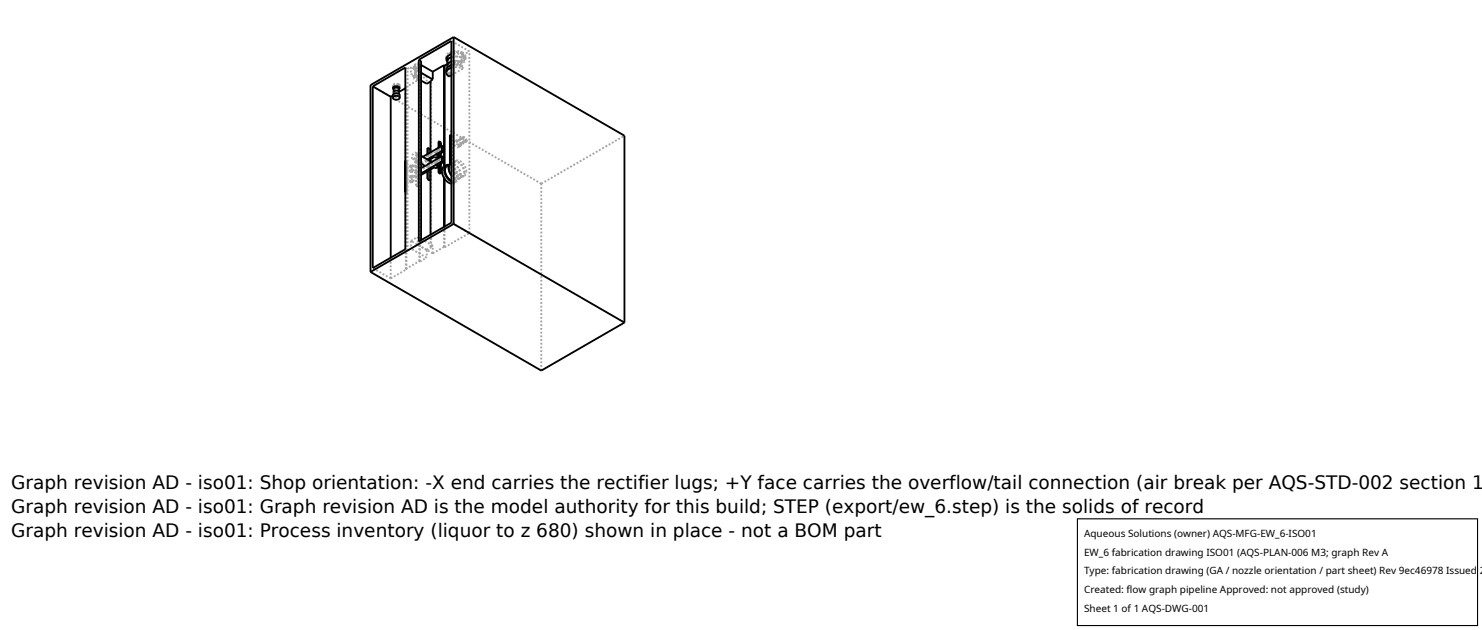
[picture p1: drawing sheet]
<svg xmlns="http://www.w3.org/2000/svg" width="212mm" height="90mm" viewBox="0 0 212 90" stroke-linecap="round" stroke-linejoin="round" font-family="sans-serif">
<g fill="none" stroke="#a0a0a0" stroke-width=".26" stroke-dasharray=".3 .3" stroke-linecap="butt">
<path d="M56.1 13.6l.9-.5M56.1 12.2l.2 .2 .3 .1 .3-.1 .2-.2M56.1 12.2v.4M56.2 12.3l.3-.2h.4M56.2 12.8l.4 .1 .4-.1M56.2 12.4v-.1M56.2 12.3l.2-.2h.5M56.2 12.2l.2-.2 .5 .1M56.2 12.2v.1M56.2 13.6l.3-.2h.4M56.2 13.2l.3-.2h.4M56.2 12.7l.2-.2 .5 .1"/>
<path d="M56.2 13.6v-.2M56.2 13.2v-.1M56.2 12.7v-.1M56.9 13.4l.1 .2M56.9 13l.1 .2M56.9 12.6l.1 .1M56.9 12.1l.1 .2M56.9 12.1l.1 .1M56.9 12h-.5l-.3 .2M57 13.6l-.4 .2-.2-.1-.2-.1M57 13.2l-.4 .2-.4-.2M57 12.7l-.4 .2h-.2l-.2-.2"/>
<path d="M57 13.6v-.2M57 13.2v-.1M57 12.7v-.1M57 12.3l-.4 .2-.2-.1-.2-.1M57 12.2l-.4 .2h-.2l-.2-.2M57 12.2v.1M57 12.4v-.1M57 13.2l-.1 .1-.3 .1-.3-.1-.1-.1M57 12.7l-.4 .3-.3-.1-.1-.2M57 12.3l-.4 .2h-.2l-.2-.2M57.1 12.2l-.2-.2M57.1 13.6l-.2 .2-.3 .1-.3-.1-.2-.2"/>
<path d="M57.1 12.2v.4M57.9 12.6l.2-.1M58 12.5l1.9-1.1M58.1 12.5h-.1M58.2 9.8l.5-.2M58.2 9.8l-.3-.2M58.7 9.6v1.1M58.7 10.7l1-.6M59.1 9.8l.2 .2 .3 .1M59.1 9.8l-.4-.2M59.1 9.4l.2 .2 .3 .1 .3-.1 .2-.2M59.1 10.9l-.4-.2"/>
<path d="M59.1 10.8l.2 .1M59.1 10.8v.1M59.1 11.2l.3-.3 .5 .1M59.1 9.4v.4M59.1 10.9v.3M59.2 9.5l.2-.2h.5M59.2 10h.1M59.2 10.4l.1 .1M59.2 9.8l.2-.2h.5M59.2 9.8v-.3M59.2 9.5l.2-.2h.4M59.2 9.4l.2-.2 .4 .1"/>
<path d="M59.2 9.4v.1M59.3 9.9l-.2-.1M59.3 9.9l-.1-.1M59.3 10v-.1M59.3 10.5l-.1-.5M59.3 10.9l-.1-.5M59.4 11l.2 .1M59.4 10.5l.1 .1M59.4 10.1h.1M59.4 11l-.1-.1M59.4 10.5h-.1M59.4 10.1l-.1-.1"/>
<path d="M59.4 10v.1M59.5 10.6l-.1 .4M59.5 10.1l-.1 .4M59.5 10.6l-.3-.2M59.5 10.1l-.3-.1M59.6 11.1v.1M59.6 10.1l-.2-.1M59.6 10.1l.3-.1 .2-.2M59.6 11.2l.3-.1 .2-.2M59.6 11.1l-.3-.1-.2-.2M59.7 9v1.1M59.7 9l.4-.3"/>
<path d="M59.8 9.3l.2 .2M59.8 9.3l.2 .1M59.9 9.6l.1 .2M59.9 9.3l.1 .2M59.9 9.2h-.5l-.3 .2M59.9 9.6l-.5-.1-.3 .3M59.9 10.7l-.5-.1-.3 .3M59.9 11l.2 .2M60 9.5l-.4 .2-.2-.1-.2-.1M60 9.4l-.4 .2h-.2l-.2-.2M60 9.4v.1M60 9.8l-.2 .2h-.4"/>
<path d="M60 9.8v-.3M60 11.4h-.1M60 11.4l.9-.5M60 9.5l-.4 .2h-.3l-.1-.2M60.1 9.4l-.2-.2M60.1 9.8l-.2-.2M60.1 10.9l-.2-.2M60.1 11.2l-.1 .1-.4 .1h-.3l-.2-.2M60.1 9.4v.4M60.1 10.9v.3M60.1 11.5l-.5-.3M60.1 10.4l-.4-.3"/>
<path d="M60.1 9.3l-.4-.3M60.9 10.9l-1.3-.8M60.9 10.9v1.1M61.5 11.6h.1M61.6 11.6l-.1-.1M63.7 8.1l.1 .2M63.7 8.1v.3M63.9 8.8l.2 .2M63.9 8.1l.2-.4 .6-.2 .6-.1 .7 .2M63.9 8.4l.7 .4h.8l.8-.3 .3-.4M63.9 9.1l.2-.1M63.9 8.8l.2-.4 .5-.3h.7l.7 .2"/>
<path d="M63.9 9.4l.2-.4 .5-.3h.7l.7 .2M63.9 10l.2-.4 .5-.2 .7-.1 .7 .2M63.9 8.1l.2-.3 .6-.3h.7l.6 .2M63.9 8.1l.2-.4 .5-.3h.7l.7 .2M63.9 8.8v-.2M63.9 9.4v-.2M63.9 10v-.4M64.1 9l.2-.1M64.1 10.6v.3M64.1 9l.8 .2h.8l.6-.3 .2-.5M64.1 10.6l-.2-.3-.2-.3M64.2 9.3l-.2-.2-.1-.3"/>
<path d="M64.2 9.9l-.2-.2-.1-.3M64.3 9.2v-.3M64.3 9.2l-.1 .1M64.3 9.9l-.1-.6M64.3 9.9h-.1M64.3 10.5l-.1-.6M64.3 10.5l-.2 .1M64.3 9.2l-.3-.2-.1-.2M64.3 9.9l-.3-.2-.1-.3M64.3 10.5l-.3-.2-.1-.3M64.5 8.2l.8-.1 .7 .2M64.5 8.8l.7-.1 .8 .2"/>
<path d="M64.5 9.3l.8-.1 .8 .2M64.5 9.7l.8-.1 .8 .2M64.6 19.5l-.3-.2M64.7 19.5h-.1M64.7 19.5l-.2-.2M65.7 19.9l-.1 .2 .1 .2 .2 .2h.2M65.7 19.9v.4l.4 .2M65.7 19.9l.4-.2M66 9.5v-.6M66 8.9v-.6M66 8.3v-.4M66 7.7l.2 .2 .1 .2"/>
<path d="M66 7.6l.2 .2 .1 .3M66 7.9h.1M66 7.9l.2 .3 .1 .3M66 7.6l.3 .3v.3M66.1 19.7l-.1 .2 .1 .2 .1 .2h.2M66.1 19.7v.4l.3 .2M66.1 19.7l.1-.1M66.1 7.9l-.8-.2h-.8M66.1 7.9l.9-.6M66.1 7.5l-.7-.2h-.8l-.6 .3-.3 .5M66.1 9.8l-1.6 .9M66.1 9.8v-.4"/>
<path d="M66.1 9.4l-.1 .1M66.2 19.6v.4l.2 .2h.2M66.3 8.1l-.1 .3-.2 .2-.8 .2-.9-.1-.3-.3-.1-.3M66.3 8.1l-.1 .2-.2 .2-.8 .3-.9-.2-.3-.3-.1-.2M66.3 8.5l-.2 .4-.5 .2h-.7l-.6-.2M66.3 8.5v-.3M66.3 8.2l-.1 .2-.2 .2-.8 .3-.9-.2-.3-.3-.1-.2M66.5 8.1l-.1-.3-.3-.3M66.5 8.4l-.1-.3-.3-.2M66.5 8.1v.3M67 7.3l-2.5-1.5M55.8 39.8l2.3-1.3"/>
<path d="M55.8 39.8l-2.6-1.5M55.8 39.8v-3M58 38.4v-25.9M58 38.4l1.9-1.1M58.1 38.5l-.1-.1M58.1 38.5v-26M58.1 23.1v4.5M58.1 27.6l-.2-.1M58.1 23.1l-.3-.1M58.1 27.6l-.2-.2M58.1 23.1l-.2-.1M58.2 35.8l.5-.3"/>
<path d="M58.2 35.8l-.3-.2M58.2 35.8v-26M58.5 25.9v-.7M58.5 25.9l.3-.2M58.5 25.2l.3-.2M58.5 24.5v-.8M58.5 24.5l.3-.2M58.5 23.7l.3-.2M58.7 34.4v1.1M58.7 34.4l1-.6M58.8 26.1v-.8M58.8 26.1l.3-.2"/>
<path d="M58.8 25.3l.3-.1M58.8 24.6v-.7M58.8 24.6l.3-.2M58.8 23.9l.3-.2M58.8 26.1l-.3-.2M58.8 25.3l-.3-.1M58.8 24.6l-.3-.1M58.8 23.9l-.3-.2M58.8 25.7v-.7M58.8 24.3v-.8M58.9 22.7l-.1-.2 .1-.4 .3-.2 .2-.1M58.9 22.7l1.2 .7"/>
<path d="M59.1 25.9v-.7M59.1 24.4v-.7M59.1 25.9l-.3-.2M59.1 25.2l-.3-.2M59.1 24.4l-.3-.1M59.1 23.7l-.3-.2M59.3 23l1.1-.6M59.3 23.8l1.4-.9M59.3 23.8v-.8M59.3 24.5l.8-.5M59.3 25.3l.8-.5M59.3 25.3v-.8"/>
<path d="M59.4 21.8l.1 .3M59.4 22.1l.1-.1M59.4 26.5v-4.4M59.4 26.5h.1M59.4 21.8l.7 .4M59.5 23.2v-.1M59.5 23.9v-.7M59.5 25.4v-.8M59.5 23.9l-.2-.1M59.5 24.6l-.2-.1M59.5 23.2l-.2-.2M59.5 25.4l-.2-.1"/>
<path d="M59.5 26.5v-1.1M59.5 24.6v-.7M59.5 23.9v-.8M59.5 23.1v-1.1M59.5 24.6l1.5-.8M59.5 25.4l.6-.4M59.5 23.1l1.5-.9M59.5 23.9l.6-.4M59.5 22.1l-.2 .4-.4 .2M59.7 34.9l.4-.2M59.7 33.8v1.1M59.7 22.2h.1"/>
<path d="M59.7 22.2v4.5M59.7 26.7l.1-.1M59.7 22.2l-.3-.1M59.7 26.7l-.3-.2M59.8 22.2v4.4M59.8 22.2l-.3-.2M59.8 26.6l-.3-.1M59.9 37.3v-25.9M60 37.4l-.1-.1M60 37.4l.9-.6M60 37.4v-26M60.1 34.7v-.4"/>
<path d="M60.1 34.1l-.4-.3M60.1 34.7l-.3-.2M60.3 23.4l.7-.4M60.7 23.7l.5 .3M60.7 22.9l.3-.1M60.7 22.9l.3 .1M60.7 23.7l.3 .1M60.9 36.8l-2.2-1.3M60.9 35.7l.7-.4M60.9 35.7v1.1M60.9 35.7l-2.2-1.3M61 22.8l.2 .1"/>
<path d="M61 23.5l.2 .1M61 23l.4 .2M61 23.7l.4 .3M61 23.7v.1M61 23v-.8M61 22.2v-.2M61 24.5v-.8M61 22.2h.1M61.1 22.9l.3 .2M61.1 22.9h.1M61.1 23.7l.3 .2M61.1 22.9v-.7"/>
<path d="M61.1 22.2v-.2M61.1 24.4v-.7M61.1 22.2l.9-.5M61.2 24l-.1-.4 .3-.4M61.2 23.6l-.1 .1M61.2 23.6l.8-.4M61.4 23.2v-1.9M61.4 24h-.2M61.4 25.8v-1.8M61.4 21.3l-.4-.2M61.4 23.1h.2M61.4 23.1v-.1"/>
<path d="M61.4 22.8v-1M61.4 24.2v-.3M61.5 22.7v-.9M61.5 23l.1 .1M61.5 23.7l.1 .1M61.5 35.3v-1.8M61.5 24.2v-.5M61.6 23.1v-11.5M61.6 23.8l-.2 .1M61.6 35.3v-11.5M61.6 35.3h-.1M61.6 23.1l.1 .2"/>
<path d="M61.7 23.3l-.2 .4M61.8 35.1l-.3 .2M61.8 35.1l-1.5-.9M61.8 36.2l-2.1-1.3M61.8 36.2l1.6-.9M61.8 36.2v-1.1M62 22.4v-.7M62 23.9v-.7M62.3 23.3l.3-.2M62.3 24v-.7M62.3 21.8l.3-.2M62.3 22.6v-.8"/>
<path d="M62.3 23.3l-.3-.1M62.3 21.8l-.3-.1M62.4 23l.2-.2M62.4 21.5l.2-.2M62.4 23.7v-.7M62.4 22.2v-.7M62.6 23.6v-.5M62.6 22.1v-.5M62.6 23.1l-.2-.1M62.6 21.6l-.2-.1M62.6 22.8h.1M62.6 21.3h.1"/>
<path d="M62.6 23.6v-.8M62.6 22.8v-.2M62.6 22.1v-.8M62.6 21.3v-.2M62.7 22.8l.6-.4M62.7 21.3l.6-.4M62.7 23.5v-.7M62.7 22.8v-.3M62.7 22v-.7M62.7 21.3v-.3M62.9 20.4v4.4M62.9 20.4l.1-.1"/>
<path d="M62.9 20.4l-.3-.2M63 20.9v1M63 22.4v1M63.4 35.3v-2.9M63.4 25.4v-1.6M63.5 35.3h-.1M63.5 35.3l3.5-2M63.5 35.3v-3M63.5 25.5v-1.8M64.3 23.7v-.2M64.3 23.7v-.3M64.5 25l.5 .5h.5"/>
<path d="M64.5 25.8h.5M64.5 25.9l.3 .1h.3M64.5 26.2h.3M64.5 23.4l.3-.3M64.6 23.9v-4.4M64.6 23.9l-.3-.2M64.7 23.9h-.1M64.7 23.9v-4.4M64.7 23.9l-.4-.2M64.8 26.2l.2-.3v-.4M64.8 23.1l-.1 .2-.1 .4 .3 .8 .6 .7 .3 .1 .3-.1M64.9 23.1l-.2 .3-.1 .3 .3 .8 .6 .6 .3 .2 .2-.1"/>
<path d="M64.9 23.1l.2-.1M64.9 20.2l-.1 .2 .1 .3 .3 .3h.2M65 25.8l.2-.2v-.3M65 25.8l.5-.3M65 25.5l-.1-.7-.4-.6-.6-.4h-.5M65.1 26l.2-.3 .1-.4M65.1 26l-.3 .2M65.1 23l-.1 .2-.1 .4 .2 .7 .6 .7 .4 .1h.2M65.2 25.3l-.1-.6-.4-.6-.5-.4-.4 .1M65.3 20l-.1 .2 .1 .4 .2 .2h.3M65.3 20l-.4 .2M65.3 20.1v.4l.4 .2"/>
<path d="M65.3 20.1l.4-.2M65.4 25.3l-.1-.5-.3-.6-.5-.4-.4-.2M65.4 21l.1-.2M65.5 25.5l.2-.2 .1-.3M65.5 25.5l.6-.3M65.5 20.8l-.2-.5-.4-.1M65.7 20.7l.1-.1M65.7 20.7l.4-.2M65.8 20.8l.1-.2M65.8 20.8l-.4 .2M65.8 20.6l-.2-.4-.3-.1M65.8 25l-.2-.7-.3-.5-.6-.4-.4 .1"/>
<path d="M65.8 25l-.1-.6-.4-.6-.4-.3-.4-.1M65.9 20.6l-.3-.5-.3-.1M66 25.2l.2-.2 .1-.3M66 25.2l.3-.1M66.1 20.5v-.2M66.1 20.5l.3-.2M66.1 25.2l.2-.2v-.3M66.1 20.5l.1-.1M66.1 20.3l-.1-.3-.3-.1M66.2 20.4l-.2-.4-.3-.1M66.3 24.7l-.1-.7-.4-.6-.5-.3h-.4M66.3 25.1l.2-.2 .1-.4"/>
<path d="M66.3 24.7l-.1-.7-.4-.6-.5-.3h-.5M66.4 20.3l.1-.2M66.4 20.3l.2-.1M66.5 20.1l-.1-.3-.3-.1M66.6 20.2v-.1M66.6 24.5l-.1-.6-.4-.6-.5-.4-.5 .1M66.6 20.1l-.1-.4-.3-.1M67 33.3l-2.5-1.5M67 33.3v-26M77.3 26.2l-24.4-14.1M77.3 26.2l11.9-6.8M77.3 52.9v-26.7"/>
</g>
<g fill="none" stroke="#000" stroke-width=".26">
<path d="M53.2 12.3l4.7-2.7v26l-4.7 2.7zM53.2 12.3l2.6 1.5M55.8 13.8v23M56.1 14l.1-.2 .4-.1 .3 .1 .2 .2M56.1 14l.2 .2h.3h.3l.2-.2M56.1 14v-.5l.5-.2 .4 .2 .1 .5M56.1 13.6l-.3 .2M56.2 12.7l.1-.1 .3-.1 .3 .1 .1 .1M56.2 12.7v.4M56.2 12.8v-.3l.4-.2 .4 .2 .1 .1-.1 .2M56.2 12.4v.2M56.2 13.4v-.3l.4-.2 .3 .1 .1 .4"/>
<path d="M57 12.4v.2M57 12.7v.4M57.9 12.6l-.9 .5M59.8 8.5l4.7-2.7v26l-4.7 2.7zM59.8 8.5l.3 .2v25.6M60.1 11.5l.8 .5 .6-.4M60.1 10.4l1.7 1M60.1 9.3l1.7 .9M61.8 11.4l-.3 .1v10.3M61.8 10.2v1.2M63.4 9.3l-1.6 .9M63.4 9.3l.1 .1"/>
<path d="M63.4 9.3v14.5M63.5 9.4v14.3M63.7 10.4l.1 .3 .3 .2 .4-.2M63.8 8.3l.1 .1M63.9 8.8v.4M63.9 8.1v.5M63.9 9.1l-.4 .3M64.3 19.2v4.2M64.3 19.2l.2 .1M64.3 19.2v4.3M64.5 7.7l-.4 .2-.3 .3-.1 .3 .2 .3M64.5 8.2l-.5 .2-.1 .4"/>
<path d="M64.5 8.8l-.5 .3-.1 .5M64.5 9.3l-.6 .4-.2 .7M64.5 9.7l-.5 .3-.3 .4M64.8 5.3l-11.9 6.8v26.7M64.8 5.3v26.7M64.8 5.3l24.4 14.1v26.7M52.9 38.8l24.4 14.1 11.9-6.8M57.8 27.4l.1 .1M57.9 23l-.1 4.4M57.9 23h.1M57.9 27.4h-.1M60.1 22.2l1.5 .9"/>
<path d="M60.1 34.1l.2 .1M60.1 23.4l.6 .3M60.3 23.4l-.2 .1M61 25.6l.4 .2M61 24.5v1.1M61 24.5l-.9 .5M61.1 21.1l.3 .2v.5M61.1 21.1v.9M61.1 24.4v1.2M61.1 21.1l-.1 .9M61.1 25.6l.3 .2M61.1 25.6h-.1"/>
<path d="M61.1 24.4l-.1 .1M61.4 22.8v.2M61.4 24.2v1.6M61.5 22.7v.3M61.5 24.2v9.3M62.6 22.1v.3M62.6 23.6v.3M62.6 23.9l-.3 .1-.3-.1-.9 .5M62.6 22.4l-.3 .2-.3-.2-.8 .5M62.6 24.7l.3 .1h.1M62.6 22.1l-.2 .1 .2 .2M62.6 23.6l-.2 .1 .2 .2"/>
<path d="M62.6 22.1v.5M62.6 23.6v1.1M62.7 20.2h-.1v.9M62.7 20.2l.3 .1v.6M62.7 22l-.1 .1M62.7 23.5l-.1 .1M62.7 24.6l.3 .2M62.7 24.6l-.1 .1M62.7 20.2v.8M62.7 22v.5M62.7 23.5v1.1M63 21.9v.5"/>
<path d="M63 23.4v1.4M63.1 22.3l-3 1.7M63.1 21.6l.2 .1M63.1 21.6l-2.1 1.2M63.1 20.8l-2.7 1.6M63.1 20.8v.8M63.1 22.3v.7M63.1 23l-3 1.8M63.1 22.3l.2 .1v.8M63.1 20.8l.2 .1v.8M63.1 23l.2 .2M63.3 21.7l-.6 .3"/>
<path d="M63.3 23.2l-.6 .3M63.4 23.8l-.3 .5 .2 .8 .5 .8 .7 .3M63.4 25.4v7M63.5 25.5v6.8M63.7 23.6l-.2 .4v.7l.4 .8 .6 .4M63.7 23.6l-.3 .2M64.1 23.6h-.4M64.3 23.4l-.2 .3v.4l.4 .9M64.3 23.4l-.6 .5-.1 .5 .3 .8 .6 .6M64.5 23.4h-.2M64.5 23.4l-.3 .2-.1 .4 .1 .5 .3 .5M64.8 32l-11.9 6.8"/>
<path d="M64.8 32l24.4 14.1"/>
</g>
<path d="M153.9 74.1h57.1v15.2h-57.1z" fill="#fff" stroke="#000" stroke-width=".16"/>
<g font-size="2.6">
<text x="1.6" y="69.8">Graph revision AD - iso01: Shop orientation: -X end carries the rectifier lugs; +Y face carries the overflow/tail connection (air break per AQS-STD-002 section 1</text>
<text x="1.6" y="73.3">Graph revision AD - iso01: Graph revision AD is the model authority for this build; STEP (export/ew_6.step) is the solids of record</text>
<text x="1.6" y="76.7">Graph revision AD - iso01: Process inventory (liquor to z 680) shown in place - not a BOM part</text>
</g>
<g font-size="1.4">
<text x="154.8" y="76.6">Aqueous Solutions (owner) AQS-MFG-EW_6-ISO01</text>
<text x="154.8" y="79.3">EW_6 fabrication drawing ISO01 (AQS-PLAN-006 M3; graph Rev A</text>
<text x="154.8" y="82">Type: fabrication drawing (GA / nozzle orientation / part sheet) Rev 9ec46978 Issued 2</text>
<text x="154.8" y="84.7">Created: flow graph pipeline Approved: not approved (study)</text>
<text x="154.8" y="87.4">Sheet 1 of 1 AQS-DWG-001</text>
</g>
</svg>
